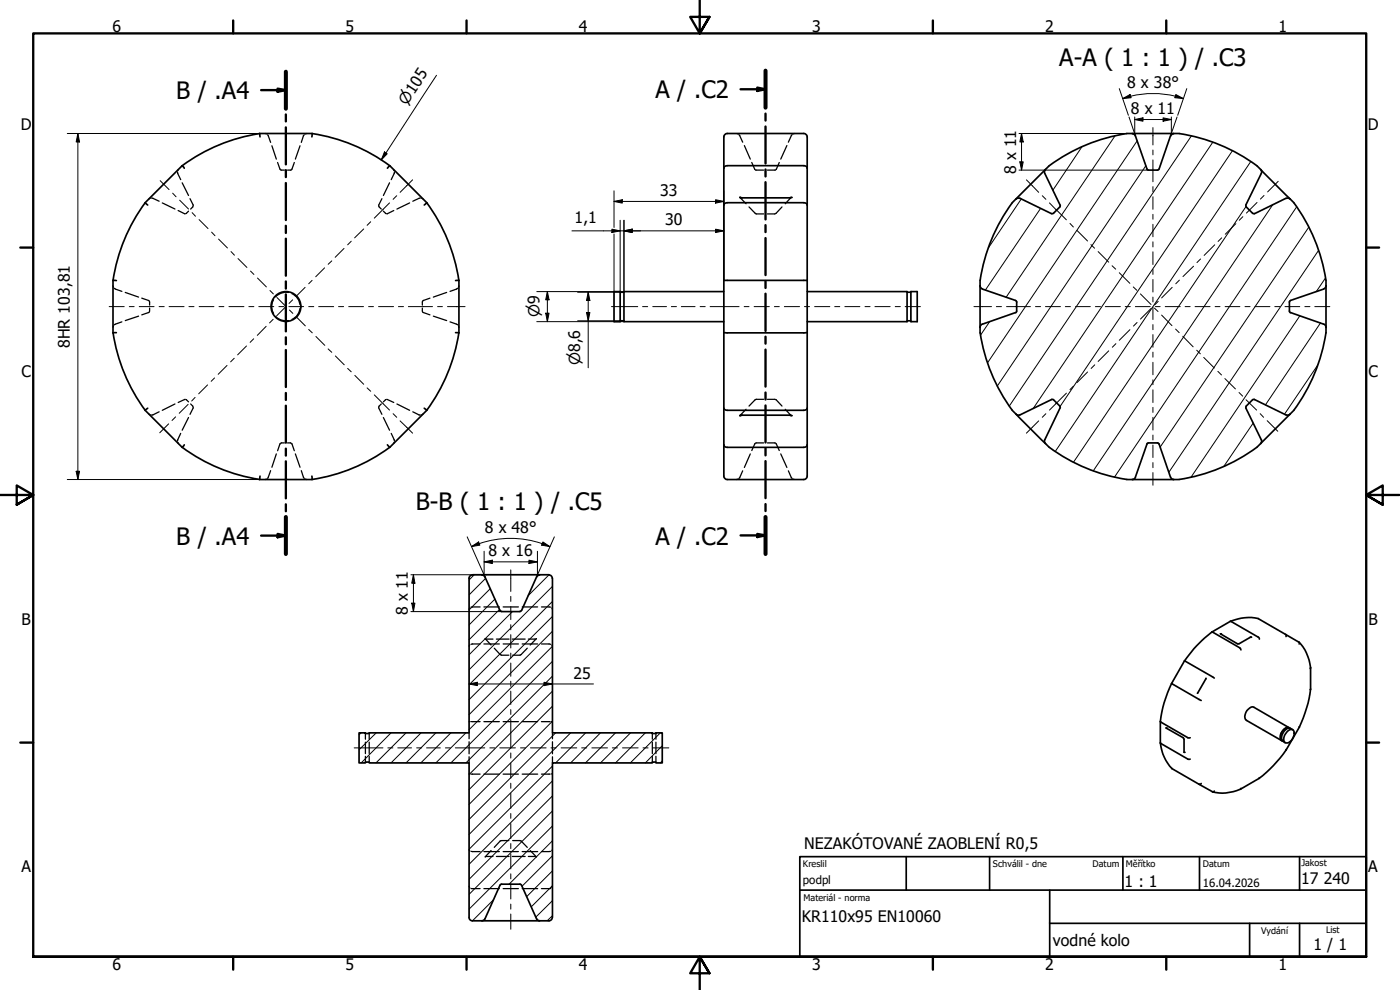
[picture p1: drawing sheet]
<svg xmlns="http://www.w3.org/2000/svg" width="420mm" height="297mm" viewBox="0 0 420 297" stroke-linecap="round" stroke-linejoin="round" font-family="sans-serif">
<g fill="none" stroke="#000" stroke-width=".3">
<path d="M306.5 59.7l-9.9 14.7M324.7 44l-8.7 13.1M334.6 40.8l-32.7 48.4M341.3 42.2l-44.9 66.7M343.9 49.8l-44.6 66.1M357.6 40.8l-54.7 81M364 42.7l-53.9 79.8M369.9 45.2l-51.8 76.8M375.3 48.5l-58.6 87M312.3 62.5l-16.6 24.5M374 62l-51.9 76.7M382 61.5l-53.9 79.8"/>
<path d="M389.1 62.1l-54.6 81.1M392.8 68.1l-44.6 66.1M395.7 75.1l-44.9 66.6M297.1 96.4l-2.8 4.2M390.1 94.8l-32.7 48.4M396.3 96.9l-16.5 24.6M397.8 83.4l-2.8 4.1M395.5 109.5l-10 14.8M376.1 126.9l-8.8 13M142.3 172.5l-1.5 1.5M145.7 173.5l-4.9 5M147.1 176.6l-6.3 6.4"/>
<path d="M148.5 179.8l-7.7 7.7M164.8 172.5l-6.3 6.2M165.8 175.9l-25 25.1M149.9 182.9l-9.1 9M153.8 183.5l-13 13M165.8 198.4l-30.5 30.5M165.8 193.9l-25 25M165.8 189.4l-25 25M165.8 185l-25 24.9M165.8 180.5l-25 25M108.4 219.9l-.6 .6M112.9 219.9l-5.1 5.1"/>
<path d="M117.3 219.9l-8.9 9M121.9 219.9l-9.1 9M126.4 219.9l-9.1 9M130.8 219.9l-8.9 9M135.3 219.9l-9 9M139.8 219.9l-9 9M165.8 216.4l-25 24.9M165.8 211.9l-25 25M165.8 207.4l-25 25M165.8 202.9l-26 26M166.8 219.9l-26 26M171.3 219.9l-30.5 30.5"/>
<path d="M175.8 219.9l-9 9M180.2 219.9l-8.9 9M184.7 219.9l-9 9M189.2 219.9l-9 9M193.7 219.9l-9 9M198.2 219.9l-9 9M165.8 238.8l-25 25M165.8 234.3l-25 25M165.8 229.9l-25 24.9M198.8 228.3l-.6 .6M198.8 223.8l-5.1 5.1M165.8 256.8l-9.1 9.1"/>
<path d="M165.8 252.3l-13 13M165.8 247.8l-25 25M165.8 243.3l-25 25M148.1 270l-6.3 6.3M165.8 274.8l-1.6 1.5M165.8 270.2l-5 5M165.8 265.7l-6.4 6.4M165.8 261.3l-7.7 7.7"/>
</g>
<g fill="none" stroke="#000" stroke-width=".38">
<path d="M45.1 59.5l-.4 .2M45.5 59.4l2.3 1M53.3 51.6l.9 2.3M53.5 50.8l-.2 .4M54.7 54.8l1.9 3.9M57 59.6l1 2.1M79.6 40.1l.4 .1M80.3 40.4l.9 2.3M81.6 43.7l1.3 4M83.3 48.8l.8 2.1M84.3 51h1M86.3 51h1.1"/>
<path d="M88.3 48.8l-.8 2.1M90 43.7l-1.4 4M91.3 40.4l-.9 2.3M92 40.1l-.4 .1M114.6 59.6l-.9 2.1M116.9 54.8l-1.8 3.9M118.1 50.8l.2 .4M118.4 51.6l-1 2.3M126.2 59.4l-2.3 1M126.6 59.5l.3 .2M221.1 40.1l.4 .1M221.7 40.4l1.2 2.3"/>
<path d="M222.2 59.4l-.1-.2 1.8 1.9M222.4 59.4h.1M223.4 43.7l1.8 4M225.6 48.8l1 2.1M226.8 51h2.4M230.3 51h2.4M233.9 48.8l-1 2.1M236.2 43.7l-1.9 4M237.4 59.2l-1.8 1.9M237.7 40.4l-1.1 2.3M238.4 40.1l-.3 .1M48.7 60.9l3.8 1.8"/>
<path d="M53.5 63.2l2.1 .9M56.6 63.4l-.8 .7M57.9 61.9l-.7 .8M113.7 61.9l.7 .8M115.1 63.4l.8 .7M118.2 63.2l-2.1 .9M122.9 60.9l-3.8 1.8M224.8 62.1l2 2M226.8 64.1l2.4 .1M232.7 64.1l-2.4 .1M234.7 62.1l-1.9 2M33.9 85.8l.1 .4"/>
<path d="M34 97.8l-.1 .4M34.3 86.5l2.3 .9M36.6 96.6l-2.3 .9M37.6 87.7l4 1.4M41.6 94.9l-4 1.3M42.5 89.5l2.3 .8M44.8 93.7l-2.3 .8M44.8 90.4l.1 1.2M44.9 92.4l-.1 1.1M82.1 89.9a4 4 0 0 0 0 4.1M82.7 94.9a4 4 0 0 0 3.9 1.3M86.6 87.7a4.2 4.2 0 0 0-3.9 1.4"/>
<path d="M87.6 88.1a4.1 4.1 0 0 1 2.4 3.3M90 92.5a4.1 4.1 0 0 1-2.4 3.3M126.7 92.4l.1 1.1M126.8 90.4l-.1 1.2M126.9 93.7l2.1 .8M129 89.5l-2.1 .8M130 94.9l4 1.3M134 87.7l-4 1.4M135.1 96.6l2.3 .9M137.4 86.5l-2.3 .9M137.6 97.8l.1 .4M137.7 85.8l-.1 .4"/>
<path d="M55.6 119.8l-2.1 1M55.8 119.9l.8 .7M115.9 119.9l-.8 .7M116.1 119.8l2.1 1M229.2 119.8l-2.6 .1-1.8 1.9M230.3 119.8l2.4 .1M232.8 119.9l1.9 1.9M44.7 124.3l.4 .1M47.8 123.6l-2.3 .9M52.5 121.2l-3.8 1.9M53.3 132.7l.2 .4M54.2 130l-.9 2.3"/>
<path d="M56.6 125.3l-1.9 3.8M57.2 121.2l.7 .8M58 122.2l-1 2.1M82.9 136.2l-1.3 4M84.1 133.1l-.8 2.1M85.3 132.9l-1 .1M86.3 132.9l1.1 .1M87.5 133.1l.8 2.1M88.6 136.2l1.4 4M113.7 122.2l.9 2.1M114.4 121.2l-.7 .8M115.1 125.3l1.8 3.8"/>
<path d="M117.4 130l1 2.3M118.3 132.7l-.2 .4M119.1 121.2l3.8 1.9M123.9 123.6l2.3 .9M126.9 124.3l-.3 .1M222.4 124.6h.1M223.9 122.8l-1.7 1.8M225.2 136.2l-1.8 4.1M226.6 133l-1 2.2M229.2 132.9l-2.4 .1M230.3 132.9l2.4 .1M232.9 133l1 2.2"/>
<path d="M234.3 136.2l1.9 4.1M235.6 122.8l1.7 1.8M237 124.6h.1M80 143.7l-.4 .2M81.2 141.2l-.9 2.4M90.4 141.2l.9 2.4M91.6 143.7l.4 .2M221.5 143.7l-.4 .2M222.9 141.3l-1.2 2.3M236.6 141.3l1.1 2.3M238.1 143.7l.3 .2M141 193.5l-.2 .4"/>
<path d="M141 182.4l-.2 .5M144.1 193.2l-2.7 .1M144.1 182.1l-2.7 .1M145.2 182.1h4.7M145.2 193.2h4.7M145.7 191.8l-.1-.2 1.8 1.9M145.9 191.8h2.1M148.3 194.5l1.9 2M149 191.8h3.8M150.4 196.5l2.3 .1M151 182.1h4.6M151 193.2h4.6"/>
<path d="M153.7 191.8h3.9M156.1 196.5l-2.2 .1M156.7 182.1h4.7M156.7 193.2h4.7M158.2 194.5l-1.9 2M158.6 191.8h2.1M160.8 191.8l.2-.2-1.9 1.9M162.5 182.1l2.7 .1M162.5 193.2l2.7 .1M165.6 182.4l.2 .5M165.6 193.5l.2 .4M140.8 219.9v1.8"/>
<path d="M141.1 216.5l-.3 .1M141.4 216.5h2.7M145.2 216.5h4.7M151 216.5h4.6M156.7 216.5h4.7M162.5 216.5h2.6M165.5 216.5l.3 .1M165.8 219.9v1.8M109.7 220.1v1.7M109.7 222.7v3.4M109.7 226.9v1.7M110.8 220.1v1.7"/>
<path d="M110.8 222.7v3.4M110.8 226.9v1.7M140.8 232.2h.3M140.8 222.6v3.6M140.8 227.1v1.8M141.4 232.3h2.7M145.2 232.3h4.7M151 232.3h4.6M156.7 232.3h4.7M162.5 232.3h2.6M165.5 232.2h.3M165.8 222.6v3.6"/>
<path d="M165.8 227.1v1.8M195.8 220.1v1.7M195.8 222.7v3.4M195.8 226.9v1.7M196.8 220.1v1.7M196.8 222.7v3.4M196.8 226.9v1.7M140.8 254.9l.2 .4M141.4 255.4l2.7 .1M145.2 255.5h4.7M145.9 257h2.1M147.4 255.2l-1.7 1.8"/>
<path d="M149 257h3.8M150.2 252.3l-1.9 1.9M151 255.5h4.6M152.7 252.2l-2.3 .1M153.7 257h3.9M153.9 252.2l2.2 .1M156.3 252.3l1.9 1.9M156.7 255.5h4.7M158.6 257h2.1M159.1 255.2l1.7 1.8M165.2 255.4l-2.7 .1M165.8 254.9l-.2 .4"/>
<path d="M140.8 265.9l.2 .4M141.4 266.6h2.7M145.2 266.6h4.7M151 266.6h4.6M156.7 266.6h4.7M165.2 266.6h-2.7M165.8 265.9l-.2 .4"/>
</g>
<g fill="none" stroke="#000" stroke-width=".51">
<path d="M54.7 49.7l.6 .8M54.7 49.7l-11.1 11.1M77.9 40.1a52.5 52.5 0 0 0-23.2 9.6M78 41.1l-.1-1h15.8l-.1 1M93.7 40.1a52.5 52.5 0 0 1 23.2 9.6M117 49.7l-.7 .8M117 49.7l11.1 11.1M217.2 50.5a.89 .89 0 0 1 1-.8h23a.89 .89 0 0 1 1.1 .8M217.6 40.4l.6-.3h23a1.09 1.09 0 0 1 1.1 1v101.8a1.09 1.09 0 0 1-1.1 1h-23a1.09 1.09 0 0 1-1-1v-101.8zM222.1 59.2h15.3M306.1 59.5l9.5 4.6M306.1 59.5l-.6-.1-.5 .3"/>
<path d="M313.6 52.1l4.6 9.4-.1 .6M313.7 50.9l-.3 .5 .1 .6M339.8 40.1l.6 .2 .4 .5M340.7 40.8l3.6 10.1 3.1 .1 .4-.3 3.5-9.9M352.3 40.1l-.6 .2-.4 .5M378.3 50.8a45.5 45.5 0 0 0-15.1-8.4l-6.1-1.7a16.7 16.7 0 0 0-6.2-.6h-9.7a37.1 37.1 0 0 0-13.8 2.8 44.9 44.9 0 0 0-13.6 7.9l-7.9 7.9a30.4 30.4 0 0 0-6.3 8.9 52.5 52.5 0 0 0-5.4 16.5M378.3 50.8l7.8 7.9a28.8 28.8 0 0 1 6.4 8.9 52.5 52.5 0 0 1 5.4 16.5l.1 1.7M378.4 50.9l.2 .5v.6M378.5 52.1l-4.6 9.4M386 59.5l-9.5 4.6M386 59.5l.6-.1 .5 .3M43.6 60.8l.7 .7"/>
<path d="M43.6 60.8a52.5 52.5 0 0 0-9.7 23.3M128.1 60.8l-.8 .7M128.1 60.8a52.5 52.5 0 0 1 9.6 23.3M217.2 61.5a.91 .91 0 0 1 1-.7h23a.91 .91 0 0 1 1.1 .7M318.1 62.1l-1.9 1.9-.6 .1M373.9 61.5l.1 .6M374 62.1l1.9 1.9M375.9 64l.6 .1M33.9 84.1l1 .1M33.9 84.1v15.8M33.9 99.8a52.5 52.5 0 0 0 9.7 23.3M34.9 99.8l-1 .1"/>
<path d="M136.7 84.2l1-.1v15.8l-1-.1M137.7 99.8a52.5 52.5 0 0 1-9.6 23.3M184.3 87.5h1.8v9h-1.8zM186.1 96.3h1.2M186.1 87.7h1.2M217.2 99.8h25.1M217.2 84.2h25.1M217.2 87.5h-29.9v9h29.9M242.3 87.5h29.9v9h-29.9M272.2 96.3h1.2M272.2 87.7h1.2M273.4 87.5h1.9v9h-1.9z"/>
<path d="M294.1 85.8v12.4M294.1 84.1v1.7M294.1 98.2v1.7M294.1 85.7l.2 .6 .5 .4M294.2 99.8a52.5 52.5 0 0 0 9.6 23.3l8.9 9a38.4 38.4 0 0 0 11.8 7.7 52.5 52.5 0 0 0 13.7 4.1M294.8 97.3l-.5 .3-.2 .6M294.8 86.7l10 3.5 .3 .4-.1 3.1-10.2 3.6M397.3 86.7l-10.2 3.6-.1 3.1 .3 .4 10 3.5 .5 .3 .2 .6M398 85.7l-.2 .6-.5 .4M398 98.2a47.1 47.1 0 0 1-5.5 18.2l-2.4 4.1a16.9 16.9 0 0 1-4 4.8l-6.8 6.8a37 37 0 0 1-11.7 7.7 52.5 52.5 0 0 1-13.7 4.1M398 85.8v12.4M315.6 119.9l-9.5 4.6"/>
<path d="M315.6 119.9h.6l1.9 1.9 .1 .6M375.9 119.9l-1.9 2-.1 .5M375.9 119.9h.6l9.5 4.6M43.6 123.1l11.1 11.1M44.3 122.5l-.7 .6M54.7 134.2a52.5 52.5 0 0 0 23.2 9.7M55.3 133.5l-.6 .7M116.3 133.5l.7 .7M116.9 134.2a52.5 52.5 0 0 1-23.2 9.7M127.3 122.5l.8 .6M128.1 123.1l-11.1 11.1M217.2 133.5a.89 .89 0 0 0 1 .7h23a.89 .89 0 0 0 1.1-.7"/>
<path d="M217.2 122.5l.4 .4 .6 .2h23l.7-.2 .4-.4M222.1 124.7h15.3M305 124.3l.5 .3 .6-.1M313.5 131.9l-.1 .6 .3 .5M318.1 122.4l-4.5 9.5M373.9 122.4l4.6 9.5M378.6 131.9v.6l-.2 .5M387.1 124.3l-.5 .3-.6-.1M78 142.9l-.1 1h15.8l-.1-1M338.1 143.9h1.7M339.8 143.9h12.4M340.7 143.2l3.5-10 .4-.3 3.1 .1 3.6 10.2"/>
<path d="M340.8 143.2l-.4 .5-.6 .2M351.3 143.2l.4 .5 .6 .2M352.2 143.9h1.7M141.8 172.5a.98 .98 0 0 0-1 1v46.4h-30v.2l-3-.2v9h1.9v-.3h1.1v.3h30v46.4a.99 .99 0 0 0 1 1M141.8 172.5h23M144.6 172.5l.6 .2 .3 .4 4.6 10.1M161 173.1l-4.5 10.1M162 172.5l-.6 .2-.3 .4M164.8 172.5a.98 .98 0 0 1 .9 1M165.8 173.5v46.4h30v.2l3-.2v9h-2v-.3h-1v.3h-30v46.4M150.1 183.2l.4 .2M150.5 183.5h5.6"/>
<path d="M156.5 183.2l-.4 .2M355.5 198.3l8.9 5.1M355.5 198.3l-3.9 6.8M363.7 189.7l8.3 4.7 .4 .6M363.7 189.7a38.1 38.1 0 0 0-8.2 8.6M366.3 190.2l5.3 3 3.7-2M369.3 186.4l8.5 4.8 .2 .6M369.3 186.4a13.5 13.5 0 0 1 8.4-.7l8.1 4.7M369.3 186.4l-5.6 3.3M385.8 190.4l.2 .6M385.8 190.4l4.1 2.3v.5M389.8 192.6a13.2 13.2 0 0 1 3.5 7.7"/>
<path d="M348.2 216.5l8.3 4.8h.7M348.2 216.5v6.4M349.9 218.4l5.3 3 .1 .4v3.9M351.6 205.1l8.9 5.1M351.6 205.1a34.8 34.8 0 0 0-3.4 11.4M361.9 203.5l-2.6 4.5M386.2 219.6a1.18 1.18 0 0 1 1.6-.7 1.18 1.18 0 0 1 .6 1.6 2.62 2.62 0 0 1-2.6 2.4 2.08 2.08 0 0 1 .4-3.3zM386.9 218.4a2.54 2.54 0 0 0-2.5 3.5l.3 .3M386.9 218.4l-10.6-6.2a2.36 2.36 0 0 0-2.6 2.2 1.55 1.55 0 0 0 .4 1.7l10.6 6.1M387.1 218.5a1.71 1.71 0 0 0-2.4 1.1 1.79 1.79 0 0 0 .2 2.7M388 218.9l-.7-.3a2.36 2.36 0 0 0-2.6 2.1 1.6 1.6 0 0 0 1 2.2M389.9 218.1l.1 .1"/>
<path d="M390 218.2l-4 6.8M393.3 200.3l-.1 .3M393.3 206.7l-.1 .2M393.3 206.8a39.4 39.4 0 0 1-3.3 11.4M393.3 200.3v6.4M348.2 222.9l8.3 4.9h.7M348.2 222.9a13.2 13.2 0 0 0 3.5 7.7l8.2 4.7M359.9 235.3l4.1 2.3 .4-.3M360.5 235.1l-.6 .2M372.3 236.8a12.8 12.8 0 0 1-8.4 .8M372.4 236.5l-.1 .3M377.9 233.5l-5.6 3.3"/>
<path d="M378 233.3l-.1 .2M386 224.9v.1M386 225a37.6 37.6 0 0 1-8.1 8.5M141.8 276.3h2.9M145.5 275.7l-.3 .4-.6 .2M145.5 275.7l4.6-10.1 .4-.3 5.9 .1 4.6 10.3M161.1 275.7l.3 .4 .6 .2M165.7 275.3a.98 .98 0 0 1-.9 1h-20.1"/>
<circle cx="85.8" cy="92" r="4.5"/>
</g>
<g fill="#000">
<circle cx="222.1" cy="59.2" r=".19"/>
<circle cx="222.1" cy="124.7" r=".19"/>
<circle cx="237.4" cy="124.7" r=".19"/>
<circle cx="145.6" cy="191.6" r=".19"/>
<circle cx="161" cy="191.6" r=".19"/>
<circle cx="145.6" cy="257.1" r=".19"/>
<circle cx="161" cy="257.1" r=".19"/>
</g>
<g fill="#000">
<circle cx="222.1" cy="59.2" r=".25"/>
<circle cx="222.5" cy="59.4" r=".25"/>
<circle cx="237" cy="59.4" r=".25"/>
<circle cx="237.4" cy="59.2" r=".25"/>
<circle cx="222.1" cy="124.7" r=".25"/>
<circle cx="222.5" cy="124.6" r=".25"/>
<circle cx="237" cy="124.6" r=".25"/>
<circle cx="237.4" cy="124.7" r=".25"/>
<circle cx="366.3" cy="190.2" r=".25"/>
<circle cx="375.3" cy="191.2" r=".25"/>
<circle cx="349.9" cy="218.4" r=".25"/>
<circle cx="355.3" cy="225.7" r=".25"/>
<circle cx="384.7" cy="222.2" r=".25"/>
</g>
<g fill="none" stroke="#000" stroke-width=".7">
<path d="M78.4 27h7.4M83.3 26.6l2.5 .4-2.5 .5zM85.8 21.5v11.1M85.8 34.3v2.1M85.8 38.2v11.1M222.2 26.8h7.5M227.3 26.3l2.4 .5-2.4 .5zM229.7 21.2v11.1M229.7 34.1v2.1M229.7 38v11.1M85.8 51v2.1M85.8 54.9v11.1"/>
<path d="M229.7 50.8v2.1M229.7 54.7v11.1M85.8 67.7v2.2M85.8 71.6v11.1M229.7 67.5v2.1M229.7 71.4v11.1M85.8 84.4v2.2M85.8 88.3v11.1M229.7 84.3v2.1M229.7 88.1v11.2M85.8 101.2v2.1M85.8 105v11.1"/>
<path d="M85.8 117.9v2.1M229.7 101v2.1M229.7 104.9v11.1M229.7 117.8v2.1M85.8 121.7v11.1M85.8 134.6v2.1M85.8 138.4v11.1M229.7 121.7v11.1M229.7 134.5v2.1M229.7 138.4v11.1M85.8 151.3v2.1M85.8 155.1v11.1"/>
<path d="M229.7 151.2v2.1M229.7 155.1v11.1M78.4 160.7h7.4M83.3 160.2l2.5 .5-2.5 .5zM222.2 160.6h7.5M227.3 160.2l2.4 .4-2.4 .5z"/>
</g>
<path d="M85.8 21.5v11.1M229.7 21.2v11.1M85.8 155.1v11.1M229.7 155.1v11.1" fill="none" stroke="#000" stroke-width="1.2"/>
<path d="M83.3 26.6l2.5 .4-2.5 .5zM227.3 26.3l2.4 .5-2.4 .5zM83.3 160.2l2.5 .5-2.5 .5zM227.3 160.2l2.4 .4-2.4 .5z" fill="#000"/>
<g fill="none" stroke="#000" stroke-width=".7">
<path d="M70 6.1v3.9M140 6.1v3.9M210 0v10l-2.9-4.9h5.8l-2.9 4.9 2.9-4.9M280 6.1v3.9M350 6.1v3.9M6.1 74.3h3.9M410 74.3h3.9M0 148.5h10l-5-2.8v5.7l5-2.9-5 2.9M420 148.5h-10l5-2.8v5.7l-5-2.9 5 2.9M6.1 222.8h3.9M410 222.8h3.9M10 287.1v-277.1h400v277.1h-400h400"/>
<path d="M70 287.1v3.8M140 287.1v3.8M212.9 292l-2.9-4.9 2.9 4.9h-5.8l2.9-4.9v9.9M280 287.1v3.8M350 287.1v3.8"/>
</g>
<!-- layer: Nadpis (ISO) -->
<path d="M240 257h170v30.1h-170zM272 257v10.1M297 257v10.1M337 257v10.1M360 257v10.1M390 257v10.1M240 267.1h170M315 277h95M315 267.1v20M375 277v10.1M390 277v10.1" fill="none" stroke="#000" stroke-width=".51"/>
<path d="M351.6 39.9l-.3 .9M339.8 40.1h.8l.1 .7M351.5 40.1h.7M144.7 172.5h.6M145.2 172.3l.3 .8M161.9 172.5h-.6l-.3 .6" fill="none" stroke="#000" stroke-width=".3"/>
<g fill="none" stroke="#000" stroke-width=".3">
<path d="M131 22.6l-16.6 25.4M335.9 26.6l2.7 8M336.9 29.6l2.3-1.2 .3 .9zM338.8 35.1l1.9 5.7M340.6 35.9l2.4-.5v1zM340.6 35.9h10.9M340.6 35.1v5M349.1 35.4l2.4 .5-2.4 .5zM351.5 35.1v5M352.7 28.9l2.5 .7M352.8 28.9a28 28 0 0 0-15.9 .7M352.9 28.4l2.3 1.2-2.6-.3z"/>
<path d="M353.3 35.1l-2 5.7M356.2 26.6l-2.8 8M20.2 40.1h57.7M23.4 40.1l.5 2.5h-1zM23.4 40.1v103.8M115.4 45.6l.8 .6-1.8 1.8zM184.3 57.3v10.9M214.8 59.9l2.4 .5-2.4 .5zM217.2 57.3v26.9M305.8 40.1h35.4M305.8 51h38.9M306.1 48.6h1l-.5 2.4z"/>
<path d="M306.6 40.1l.5 2.5h-1zM306.6 40.1v10.9M171.6 69.3h45.6M183.6 68.8l2.5 .5-2.5 .5zM184.3 60.4l2.5-.5v1zM184.3 60.4h32.9M184.3 70.2v17.3M186.1 66.1v21.4M187.3 69.3l2.4-.5v1zM187.3 66.1v21.4h-26.2M214.8 68.8l2.4 .5-2.4 .5zM161.1 96.5h26.2"/>
<path d="M163.8 94h1l-.5 2.5zM164.3 87.5l.5 2.5h-1zM164.3 87.5v9M173.4 87.7h12.7M173.4 96.3h12.7M176 93.8h1l-.5 2.5zM176.5 87.7l.5 2.5h-1zM176.5 87.7v22.6M20.2 143.9h57.7M22.9 141.4h1l-.5 2.5zM123.3 172.5h22.7M124.1 172.5l.4 2.5h-.9z"/>
<path d="M124.1 172.5v11M140.2 161.1l5.3 12M141.5 164l2.1-1.4 .4 1zM143.8 163.1a28.9 28.9 0 0 1 18.9 0M143.8 163.1l-2.3 .9M145.3 168.6l2.5-.5v1zM145.3 168.6h16M145.3 165.4v7.1M158.7 168.1l2.6 .5-2.6 .5zM161.3 165.4v7.1M162.8 163.1l2.2 .9M162.9 162.6l2.1 1.4-2.4-.4z"/>
<path d="M166.4 161.1l-5.4 12M123.3 183.5h27.2M123.6 181h.9l-.4 2.5zM140.8 205.2l2.5-.5v1zM140.8 205.2h37.3M163.3 204.7l2.5 .5-2.5 .5z"/>
</g>
<g fill="#000">
<path d="M336.9 29.6l2.3-1.2 .3 .9zM340.6 35.9l2.4-.5v1zM349.1 35.4l2.4 .5-2.4 .5zM352.9 28.4l2.3 1.2-2.6-.3zM23.4 40.1l.5 2.5h-1zM115.4 45.6l.8 .6-1.8 1.8zM184.3 60.4l2.5-.5v1zM306.1 48.6h1l-.5 2.4zM306.6 40.1l.5 2.5h-1zM183.6 68.8l2.5 .5-2.5 .5zM187.3 69.3l2.4-.5v1zM214.8 59.9l2.4 .5-2.4 .5z"/>
<path d="M214.8 68.8l2.4 .5-2.4 .5zM163.8 94h1l-.5 2.5zM164.3 87.5l.5 2.5h-1zM176 93.8h1l-.5 2.5zM176.5 87.7l.5 2.5h-1zM22.9 141.4h1l-.5 2.5zM124.1 172.5l.4 2.5h-.9zM141.5 164l2.1-1.4 .4 1zM145.3 168.6l2.5-.5v1zM158.7 168.1l2.6 .5-2.6 .5zM162.9 162.6l2.1 1.4-2.4-.4zM123.6 181h.9l-.4 2.5z"/>
<path d="M140.8 205.2l2.5-.5v1zM163.3 204.7l2.5 .5-2.5 .5z"/>
</g>
<!-- layer: Osa (ISO) -->
<g fill="none" stroke="#000" stroke-width=".3">
<path d="M346 38.3v5.2M48.1 54.2l2.6 2.7M51.8 58l1 1M119.1 58.7l-1.1 1.1M123.8 54l-3.7 3.7M308 54l3.7 3.7M312.8 58.7l1.1 1.1M346 45v1.5M346 48v6.5M346 56v1.5M346 59v3.8M379.3 58.7l-1 1"/>
<path d="M383.6 54.4l-3.2 3.2M53.9 60.1l2.7 2.6M57.7 63.8l1 1.1M59.8 65.9l2.6 2.7M63.5 69.6l1 1.1M65.6 71.7l2.7 2.7M69.3 75.5l1.1 1.1M71.4 77.6l2.7 2.6M99.6 78.3l-1.1 1M103.3 74.5l-2.7 2.7M105.4 72.4l-1.1 1.1M109.2 68.7l-2.8 2.7"/>
<path d="M111.3 66.5l-1.1 1.1M116.9 60.9l-4.6 4.6M315 60.9l1.9 2M316.9 62.8l3.1 3.2M321.1 67l1 1.1M323.2 69.1l3.2 3.2M327.4 73.4l1.1 1.1M329.6 75.5l3.1 3.2M333.8 79.7l1 1.1M346 64.3v1.5M346 67.3v3.7M346 72.6v1.5"/>
<path d="M346 75.6v3.8M358.2 79.9l-3.2 3.1M360.3 77.7l-1.1 1.1M364.6 73.5l-3.2 3.1M366.6 71.4l-1 1M370.9 67.1l-3.2 3.2M373 65l-1.1 1.1M377.3 60.8l-3.2 3.1M32.8 92h4.5M38.8 92h1.5M41.8 92h4.4M47.8 92h1.5"/>
<path d="M50.7 92h4.5M56.7 92h1.5M59.8 92h4.4M65.7 92h1.5M68.7 92h4.5M74.7 92h1.5M75.2 81.3l1 1M77.3 83.4l2.6 2.7M77.7 92h4.5M79.9 97.9l-2.7 2.7M81 87.2l1 1M82 95.8l-1.1 1.1"/>
<path d="M83.1 89.3l2.7 2.6M83.7 92h1.5M85.7 92.1l-2.6 2.6M86.7 92h4.4M86.9 93l1 1M87.8 90l-1.1 1M89 95.1l2.6 2.7M91.6 86.2l-2.7 2.7M92.6 98.9l1.1 1M92.6 92h1.6M93.7 84.1l-1.1 1M95.6 92h4.5"/>
<path d="M97.4 80.4l-2.7 2.6M101.6 92h1.5M104.6 92h4.5M110.6 92h1.5M113.6 92h4.5M119.6 92h1.5M122.6 92h7.2M131.3 92h1.5M134.3 92h5.3M183.5 92h7.9M192.8 92h1.6M195.9 92h4.1"/>
<path d="M201.5 92h1.5M204.5 92h4.1M210.1 92h1.5M213.1 92h8.7M223.3 92h1.5M226.3 92h4.6M232.4 92h1.5M235.4 92h4.6M241.4 92h1.6M244.5 92h4.5M250.5 92h1.5M253.6 92h4.5"/>
<path d="M259.6 92h1.5M262.6 92h4.5M268.7 92h1.5M271.7 92h4.5M292.3 92h5.3M299 92h1.5M302.1 92h7.1M310.8 92h1.5M313.8 92h4.5M319.7 92h1.5M322.8 92h4.4M328.7 92h1.6"/>
<path d="M331.7 92h4.5M335.9 81.8l3.2 3.2M337.7 92h1.5M339.1 98.9l-3.2 3.2M340.1 86.1l1.1 1M340.7 92h4.5M341.2 96.8l-1 1M342.3 88.2l3.1 3.2M345.4 92.6l-3.1 3.1M346 80.8v1.5M346 83.9v3.7M346 89.1v1.5"/>
<path d="M346 92.1v3.8M346 97.4v1.5M346.5 92.4l1 1.1M346.7 92h1.5M347.6 90.4l-1.1 1.1M348.6 94.5l3.1 3.2M349.7 92h4.5M351.8 86.2l-3.2 3.2M352.8 98.7l1.1 1.1M353.9 84.1l-1 1M355.7 92h1.5M358.6 92h4.6"/>
<path d="M364.7 92h1.4M367.7 92h4.4M373.6 92h1.6M376.6 92h4.5M382.6 92h1.5M385.6 92h4.5M391.6 92h1.5M394.6 92h4.5M58.5 119.2l-1 1.1M62.3 115.5l-2.7 2.7M64.4 113.4l-1 1M68.1 109.7l-2.6 2.6"/>
<path d="M70.3 107.5l-1.1 1.1M74 103.8l-2.7 2.7M76.1 101.6l-1 1.1M94.8 101l2.7 2.6M98.5 104.7l1.1 1M100.6 106.8l2.7 2.7M104.3 110.5l1.1 1.1M106.5 112.6l2.7 2.7M110.2 116.4l1.1 1M112.3 118.5l4.6 4.5M320 118l-5 5M322.1 115.9l-1 1"/>
<path d="M326.4 111.6l-3.2 3.2M328.5 109.5l-1 1M332.7 105.3l-3.1 3.1M334.9 103.1l-1.1 1.1M346 100.4v3.8M346 105.6v1.6M346 108.7v3.7M346 114v1.4M346 117v3.8M355 100.9l3.1 3.2M359.2 105.1l1 1.1M361.3 107.2l3.1 3.2"/>
<path d="M365.5 111.4l1.1 1.1M367.6 113.6l3.2 3.1M371.9 117.8l1 1.1M374 119.9l3.1 3.1M50.6 127.2l-2.7 2.6M52.7 125.1l-1.1 1.1M56.5 121.3l-2.7 2.7M118 124.1l1.1 1.1M120.1 126.3l2 2M122 128.2l1.8 1.8M311.7 126.3l-3.7 3.7M313.9 124.1l-1.1 1.1"/>
<path d="M346 122.2v1.5M346 125.2v3.8M346 130.5v1.5M346 133.5v3.8M346 138.8v1.5M378.2 124.1l1 1.1M380.3 126.2l3.2 3.2M346 141.8v3.8M153.3 171v6.5M153.3 178.9v1.6M153.3 182v3.9M153.3 187.4v1.6"/>
<path d="M153.3 190.4v4M153.3 195.9v1.5M153.3 198.9v4M153.3 204.4v1.5M153.3 207.4v4M153.3 212.9v1.5M153.3 215.9v8.6M106.3 224.4h8.6M116.4 224.4h1.5M119.4 224.4h4.1M125 224.4h1.6M128 224.4h4.1"/>
<path d="M133.7 224.4h1.4M136.7 224.4h8.8M147 224.4h1.5M150 224.4h4.7M153.3 225.9v1.5M153.3 229v4.5M153.3 235v1.5M153.3 238v4.6M156.2 224.4h1.5M159.2 224.4h4.7M165.4 224.4h1.5M168.4 224.4h4.7"/>
<path d="M174.6 224.4h1.5M177.6 224.4h4.7M183.8 224.4h1.5M186.8 224.4h4.7M193 224.4h1.5M196 224.4h4.7M153.3 244.1v1.4M153.3 247.1v4.5M153.3 253.1v1.5M153.3 256.1v4.6M153.3 262.2v1.5M153.3 265.2v4.5"/>
<path d="M153.3 271.3v1.5M153.3 274.2v4.6"/>
</g>
<g font-size="7.2">
<text x="317.9" y="19.7">A-A ( 1 : 1 ) / .C3</text>
<text x="52.8" y="29.8">B / .A4</text>
<text x="196.7" y="29.5">A / .C2</text>
<text x="124.8" y="153">B-B ( 1 : 1 ) / .C5</text>
<text x="52.8" y="163.4">B / .A4</text>
<text x="196.7" y="163.4">A / .C2</text>
</g>
<g font-size="4.8">
<text x="33.7" y="9.6">6</text>
<text x="103.7" y="9.6">5</text>
<text x="173.7" y="9.6">4</text>
<text x="243.7" y="9.6">3</text>
<text x="313.7" y="9.6">2</text>
<text x="383.7" y="9.6">1</text>
<text x="338.3" y="26.5">8 x 38°</text>
<text x="339.4" y="34.3">8 x 11</text>
<text x="6.2" y="38.9">D</text>
<text x="410.5" y="38.9">D</text>
<text x="305" y="52.2" transform="rotate(-90 305 52.2)">8 x 11</text>
<text x="198.1" y="58.9">33</text>
<text x="172.4" y="66.9">1,1</text>
<text x="199.6" y="67.6">30</text>
<text x="21" y="104.4" transform="rotate(-90 21 104.4)">8HR 103,81</text>
<text x="6.4" y="113.1">C</text>
<text x="410.7" y="113.1">C</text>
<text x="145.5" y="159.9">8 x 48°</text>
<text x="146.6" y="166.9">8 x 16</text>
<text x="122.4" y="184.6" transform="rotate(-90 122.4 184.6)">8 x 11</text>
<text x="6.4" y="187.4">B</text>
<text x="410.7" y="187.4">B</text>
<text x="172.1" y="203.6">25</text>
<text x="241.4" y="254.8">NEZAKÓTOVANÉ ZAOBLENÍ R0,5</text>
<text x="6.4" y="261.7">A</text>
<text x="410.7" y="261.7">A</text>
<text x="337.5" y="266.1">1 : 1</text>
<text x="390.5" y="265.1">17</text>
<text x="397.3" y="265.1">240</text>
<text x="240.6" y="276.5">KR110x95 EN10060</text>
<text x="316" y="284">vodné kolo</text>
<text x="394.2" y="285">1 / 1</text>
<text x="33.7" y="290.9">6</text>
<text x="103.7" y="290.9">5</text>
<text x="173.7" y="290.9">4</text>
<text x="243.7" y="290.9">3</text>
<text x="313.7" y="290.9">2</text>
<text x="383.7" y="290.9">1</text>
</g>
<g font-size="4.6">
<text x="122.1" y="31.8" transform="rotate(-57 122.1 31.8)">⌀105</text>
<text x="161.9" y="95.2" transform="rotate(-90 161.9 95.2)">⌀9</text>
<text x="174.1" y="109.6" transform="rotate(-90 174.1 109.6)">⌀8,6</text>
</g>
<g font-size="3.4">
<text x="241" y="265.4">podpl</text>
<text x="361" y="266">16.04.2026</text>
</g>
<g font-size="2.7">
<text x="241" y="260.1">Kreslil</text>
<text x="298" y="260.3">Schválil - dne</text>
<text x="327.9" y="260">Datum</text>
<text x="337.9" y="260.3">Měřítko</text>
<text x="361" y="260">Datum</text>
<text x="390.6" y="260">Jakost</text>
<text x="241.1" y="270.4">Materiál - norma</text>
<text x="378.5" y="280.3">Vydání</text>
<text x="398" y="280">List</text>
</g>
</svg>
